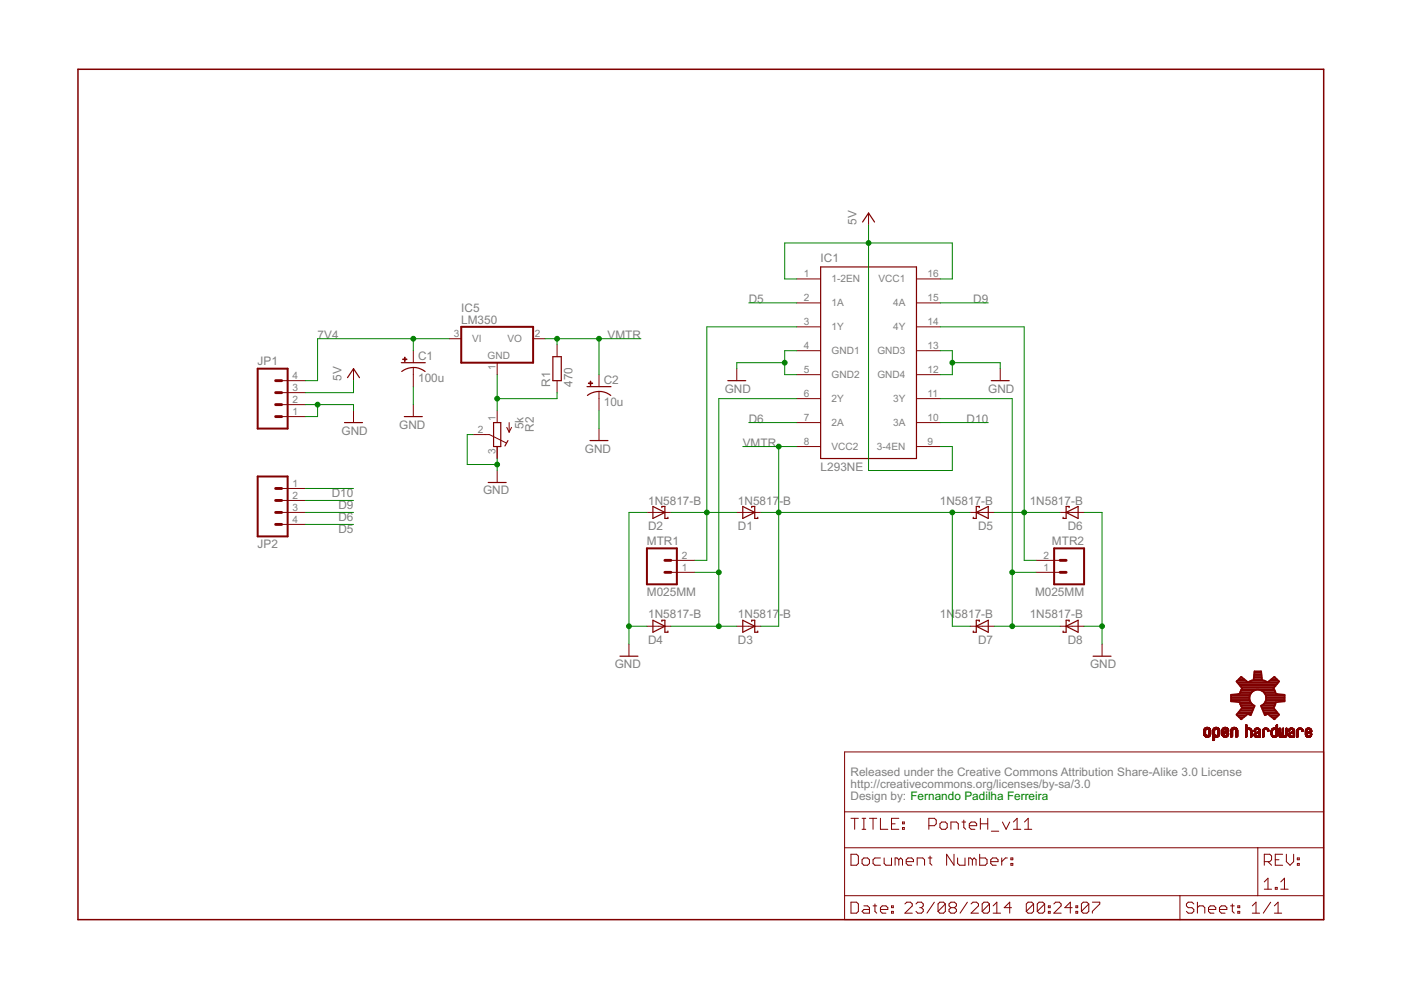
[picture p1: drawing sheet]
<svg xmlns="http://www.w3.org/2000/svg" width="297mm" height="210mm" viewBox="0 0 297 210" stroke-linecap="round" stroke-linejoin="round" font-family="sans-serif">
<g fill="none" stroke="#800000" stroke-width=".21">
<path d="M168.9 59.1h5.1M184.1 45.2v2.5M194.3 59.1h5.1M75 78.2v2.5M87.6 74.4v2.5M87.6 77.9v4.1M95.2 71.8h2.6M105.4 76.9v2.5M113 71.8h2.6M118.1 73.1v2.5M127 79.4v2.6M156.2 78.2v2.5"/>
<path d="M168.9 64.2h5.1M168.9 69.3h5.1M168.9 74.4h5.1M168.9 79.4h5.1M194.3 64.2h5.1M194.3 69.3h5.1M194.3 74.4h5.1M194.3 79.4h5.1M212.1 78.2v2.5M59.7 88.3h5.1M59.7 85.8h5.1M59.7 83.2h5.1"/>
<path d="M59.7 80.7h5.1M75 87.1v2.5M87.6 85.8v2.5M100.3 92.1h3.5l3.5 1.8M105.4 87.1v2.5M105.4 94.7v2.5M105.4 99.8v2.5M107.4 90.6l.5 1M107.9 89.6v2M108.5 90.6l-.6 1M118.1 80.7v2.5M127 83v4.1"/>
<path d="M127 90.9v2.5M168.9 84.5h5.1M168.9 89.6h5.1M168.9 94.7h5.1M194.3 84.5h5.1M194.3 89.6h5.1M194.3 94.7h5.1M59.7 108.6h5.1M59.7 103.6h5.1M59.7 106.1h5.1M59.7 111.2h5.1M137.2 108.6h5"/>
<path d="M142.2 118.8h5.1M156.2 108.6h5.1M205.7 108.6h5.1M219.7 118.8h5.1M224.8 108.6h5M133.3 136.6v2.5M137.2 132.8h5M142.2 121.3h5.1M156.2 132.8h5.1M205.7 132.8h5.1M219.7 121.3h5.1M224.8 132.8h5"/>
<path d="M233.7 136.6v2.5M179.1 159.4h101.5v35.6h-101.5zM255.2 155.7h.5M255.2 155.7h.4M255.2 155.6h.4M255.2 155.5h.4M255.2 155.4h.4M255.2 155.3h.4M255.2 155.2h.4M255.2 155.1h.4M255.2 155h.4M255.2 154.9h.4"/>
<path d="M255.2 154.8h.4M255.2 155.9h.6M255.2 155.8h.5M255.3 155.9h1.3M255.3 156h1.3M255.3 154.6h1.3M255.4 156h1.1M255.4 154.5h1.2M255.4 154.5h1.1M255.4 156.1h1.1M255.4 154.4h1.1M255.5 154.4h.9"/>
<path d="M255.5 156.2h.9M255.5 154.3h.8M255.6 156.3h.7M255.6 154.3h.7M255.7 154.7l-.5 .1M255.7 154.7h-.5M255.7 156.3h.5M255.8 154.6l-.6 .1M255.9 154.2h.2M255.9 154.6h-.6M256 154.6h.6M256.1 154.6l.5 .1"/>
<path d="M256.2 154.7h.5M256.2 155.8h.5M256.3 154.9h.4M256.3 154.8h.4M256.3 155.7h.4M256.3 155.6h.4M256.3 155.5h.4M256.3 155.4h.4M256.3 155.3h.4M256.3 155.2h.4M256.3 155.1h.4M256.3 155h.4"/>
<path d="M256.6 155.9h-.5M256.7 155.8h-.5M256.7 155.7h-.4M257.1 156.8h.4M257.1 156.7h.4M257.1 156.6h.4M257.1 156.5h.4M257.1 156.4h.4M257.1 155.9l1.4 .1M257.1 155.9h.6M257.1 155.8l.5 .1M257.1 155.8h.5"/>
<path d="M257.1 155.7h.5M257.1 155.7h.4M257.1 155.6h.4M257.1 155.5h.4M257.1 155.4h.4M257.1 155.3h.4M257.1 155.2h.4M257.1 155.1h.4M257.1 155h.4M257.1 154.9h.4M257.1 154.8h.4M257.2 154.6h1.3"/>
<path d="M257.3 154.5h1.2M257.3 154.5h1.1M257.3 157h-.1M257.3 154.4h1.1M257.4 154.4h1M257.5 156.9l-.4 .1M257.5 154.3h.8M257.5 156.9h-.4M257.5 156.3h-.4M257.5 154.9h-.4M257.6 154.3h.6M257.6 154.7l-.5 .1"/>
<path d="M257.6 154.7h-.4M257.6 156.3h.5M257.7 154.6l-.5 .1M257.7 154.2h.3M257.8 154.6h-.6M257.9 154.6h.6M258 154.6h.6M258.1 154.7h.5M258.1 155.8h.5M258.1 154.7l.5 .1M258.2 155.7h.4M258.2 154.8h.4"/>
<path d="M258.2 155.6h.4M258.2 155.5h.4M258.2 155.4h.4M258.2 155.3h.4M258.2 155.2h.4M258.2 155.1h.4M258.2 155h.4M258.2 154.9h.4M258.2 156.3h-1.1M258.3 156.2h-1.2M258.4 156.1l-1.3 .1M258.4 156.1h-1.3"/>
<path d="M258.5 156l-1.4 .1M258.5 156h-1.4M258.6 155.9h-.6M258.6 155.8h-.5M259.1 155.8h.4M259.1 155.7h.4M259.1 155.7h.3M259.1 155.1h1.4M259.1 155.1h.3M259.1 155h.3M259.1 154.9h.3M259.1 154.9h.4"/>
<path d="M259.1 154.8h.4M259.1 154.7h.4M259.1 155.9h.5M259.1 155.9h1.3M259.1 156h1.3M259.1 154.6h1.3M259.2 154.5h1.2M259.2 156h1.1M259.2 156.1h1.1M259.3 154.4h1M259.3 156.1h1M259.3 156.2h.9"/>
<path d="M259.4 154.3h.8M259.4 156.3h.7M259.5 154.3h.6M259.5 155.6h-.4M259.5 154.7h-.4M259.6 156.3h.4M259.6 155.6h-.5M259.6 155.1h.9M259.6 154.6l-.5 .1M259.7 154.2h.2M259.7 154.6h-.6M259.7 155.5h-.6"/>
<path d="M259.7 155h.8M259.8 155.4l-.7 .1M259.8 155h.7M259.8 154.6h.7M259.9 155.4h-.8M259.9 154.9h.6M259.9 154.6l.6 .1M260 154.7h.5M260.1 155.8h.4M260.1 155.3l-1 .1M260.1 154.7h.4M260.1 155.7h.4"/>
<path d="M260.1 154.9h.4M260.1 154.8h.4M260.1 155.6h.4M260.2 155.5h.3M260.2 155.3h-1.1M260.3 155.5h.2M260.3 155.2l-1.2 .1M260.4 155.4h.1M260.5 155.9h-.6M260.5 155.2h-1.4M260.5 155.8l-.5 .1M260.9 156.3h.3"/>
<path d="M260.9 156.1h.4M260.9 156h.4M260.9 155.9h.4M260.9 155.8h.4M260.9 155.7h.4M260.9 155.6h.4M260.9 155.5h.4M260.9 155.4h.4M260.9 155.3h.4M260.9 155.2h.4M260.9 155.1h.4M260.9 155h.4"/>
<path d="M260.9 154.9h.4M261 154.8h.4M261 156.3h.1M261 154.6h1.3M261.1 154.5h1.2M261.2 154.4h1M261.3 154.3h.8M261.3 156.2h-.4M261.3 156.1l-.4 .1M261.4 154.3h.6M261.4 154.7l-.4 .1M261.4 154.7h-.4"/>
<path d="M261.5 154.6l-.5 .1M261.6 154.2h.2M261.6 154.6h-.6M261.7 154.6h.7M261.9 154.6l.5 .1M261.9 154.7h.5M262 154.7l.4 .1M262 154.8h.4M262 156.3h.3M262 156.1h.4M262 156h.4M262 155.9h.4"/>
<path d="M262 155.8h.4M262 155.7h.4M262 155.6h.4M262 155.5h.4M262 155.4h.4M262 155.3h.4M262 155.2h.4M262 155.1h.4M262 155h.4M262 154.9h.4M262.1 156.3h.1M262.4 156.2h-.4"/>
<path d="M264.1 156.2h.3M264.1 156.1h.3M264.1 156h.3M264.1 155.9h.3M264.1 155.8h.3M264.1 155.7h.3M264.1 155.6h.3M264.1 155.5h.3M264.1 155.4h.3M264.1 155.3h.3M264.1 155.2h.3M264.1 155.1h.3"/>
<path d="M264.1 155h.3M264.1 154.9h.3M264.1 154.5l1.2 .1M264.1 154.5h1.1M264.1 154.4l1.1 .1M264.1 154.4h1M264.1 154.3h.3M264.1 154.2h.3M264.1 154.1h.3M264.1 154h.3M264.1 153.9h.3M264.1 153.8h.3"/>
<path d="M264.1 153.7h.3M264.2 153.7h.2M264.2 156.3h-.1M264.3 156.3h-.2M264.4 155h-.3M264.4 154.9h-.3M264.4 154.8h-.3M264.5 154.7l-.4 .1M264.5 154.7h-.4M264.5 154.4h.5M264.6 154.6l-.5 .1M264.9 154.6l.5 .1"/>
<path d="M265 154.7h.4M265 154.7l.4 .1M265.1 154.9h.3M265.1 154.8h.3M265.2 156.2h.2M265.2 156.1h.2M265.2 156h.2M265.2 155.9h.2M265.2 155.8h.2M265.2 155.7h.2M265.2 155.6h.2M265.2 155.5h.2"/>
<path d="M265.2 155.4h.2M265.2 155.3h.2M265.2 155.2h.2M265.2 155.1h.2M265.2 155h.2M265.3 156.3h-.1M265.3 154.6h-1.2M265.4 156.3h-.2M265.4 156.1l-.2 .1M265.9 155.9h.3M265.9 155.8h.3M265.9 155h.2"/>
<path d="M265.9 155h.3M265.9 155.7h.4M265.9 155.1h.1M265.9 154.9h.3M265.9 156l.5 .1M265.9 156h.4M265.9 154.8h.3M265.9 156.1h.8M266 156.1l.8 .1M266 154.6h1.1M266 156.2h.8M266.1 154.6h1"/>
<path d="M266.1 156.3h.7M266.1 154.5h.9M266.1 155.1h-.2M266.2 155.4h1.1M266.2 156.3h.6M266.2 154.9h-.3M266.2 155.7h-.3M266.3 155.3h1M266.3 154.4h.6M266.3 154.7l-.4 .1M266.3 154.7h-.4M266.3 154.4h.5"/>
<path d="M266.4 155.6h-.5M266.4 155.3h.9M266.5 156.3l-.1 .1M266.5 155.6h-.6M266.5 154.6l-.5 .1M266.5 156.1h.2M266.5 156.4h.1M266.5 155.2h.8M266.6 155.5h-.6M266.7 154.6l.5 .1M266.7 155.2h.6M266.7 155.4l-.7 .1"/>
<path d="M266.8 155.1h.5M266.8 154.7h.4M266.8 154.7l.4 .1M266.9 155h.4M266.9 154.8h.3M266.9 154.9h.4M267 156.2h.3M267 156.1h.3M267 156h.3M267 155.9h.3M267 155.8h.3M267 155.7h.3"/>
<path d="M267 155.6h.3M267 155.5h.3M267 155.4h.3M267.1 156.3h-.1M267.3 156.3h-.3M267.3 155.4h-1.2M267.7 156.2h.3M267.7 156.1h.3M267.7 156h.3M267.7 155.9h.3M267.7 155.8h.3M267.7 155.7h.3"/>
<path d="M267.7 155.6h.3M267.7 155.5h.3M267.7 155.4h.3M267.7 155.3h.3M267.7 155.2h.3M267.7 155.1h.3M267.7 155h.3M267.7 154.9h.3M267.7 154.8h.3M267.8 154.6h1.1M267.8 156.3h-.1M267.9 154.5h1"/>
<path d="M267.9 156.3h-.2M267.9 154.5h.9M268 155h-.3M268.1 154.4h.6M268.1 154.7l-.4 .1M268.1 154.4h.5M268.1 154.7h-.3M268.3 154.6l-.5 .1M268.5 154.6h.5M268.6 154.7h.4M268.7 154.8h.3M268.7 154.9h.3"/>
<path d="M268.8 154.9h.2M268.8 155h.2M269 155.1h-.2M269 155h-.2M269.5 155.7h.3M269.5 155.6h.3M269.5 155.5h.3M269.5 155.4h.3M269.5 155.3h.3M269.5 155.2h.3M269.5 155.1h.3M269.5 155h.3"/>
<path d="M269.5 155.8h.3M269.5 155.9h.4M269.5 155.8l.3 .1M269.5 154.8h.4M269.6 156h.4M269.6 155.9l.3 .1M269.6 156l.6 .1M269.6 156.1h1.1M269.7 154.6h1.2M269.7 156.1h1M269.7 156.2h1M269.7 154.5h1.2"/>
<path d="M269.8 154.5h1.1M269.8 156.3h.8M269.8 154.9h-.3M269.9 154.9h-.4M269.9 154.4h1M269.9 156.3h.6M269.9 154.7l-.3 .1M269.9 154.4h.5M270 154.7h-.4M270.1 154.6l-.5 .1M270.1 156.3v.1M270.2 156.3v.1"/>
<path d="M270.2 156.4h.1M270.3 154.6h.6M270.4 156h.4M270.4 154.7h.5M270.5 154.7h.4M270.5 154.8h.4M270.6 154.9h.3M270.6 155.8h.3M270.6 155.7h.3M270.6 155.6h.3M270.6 155.5h.3M270.6 155.4h.3"/>
<path d="M270.6 155.3h.3M270.6 155.2h.3M270.6 155.1h.3M270.6 155h.3M270.6 154.3h.3M270.6 154.2h.3M270.6 154.1h.3M270.6 154h.3M270.6 153.9h.3M270.6 153.8h.3M270.6 153.7h.3M270.7 153.7h.2"/>
<path d="M270.8 156l-.6 .1M270.8 155.9l-.4 .1M270.8 155.9h-.3M270.9 155.8l-.3 .1M270.9 154.6h-1.3M271.1 155.8h.3M271.1 155.7h.3M271.1 155.6h.3M271.1 155.5h.3M271.1 155.4h.3M271.1 155.3h.3M271.1 155.2h.3"/>
<path d="M271.1 155.1h.3M271.1 155h.3M271.1 154.9h.3M271.1 154.8h.3M271.1 154.7h.3M271.1 154.6h.3M271.1 154.5h.3M271.2 156h.3M271.2 155.9h.3M271.2 154.5h.2M271.2 156h1.6M271.3 156.2h1.4"/>
<path d="M271.3 156.1h1.5M271.3 154.4h.1M271.3 156.3h1.4M271.6 156.4h.1M271.7 156.3v.1M271.8 156h.4M271.8 155.9l.4 .1M271.8 155.9h.4M271.8 155.8l.4 .1M271.8 155.8h.3M271.8 155.7h.3M271.8 155.6h.3"/>
<path d="M271.8 155.5h.3M271.8 155.4h.3M271.8 155.3h.3M271.9 155.2h.2M271.9 155.1h.2M271.9 155h.2M271.9 154.9h.2M271.9 154.8h.2M271.9 154.7h.2M271.9 154.6h.2M271.9 154.5h.2M271.9 156.3h-.5"/>
<path d="M272 154.4h.1M272.1 156.3h.5M272.4 156.4h.1M272.5 156h.3M272.5 155.9h.3M272.6 155.8h.2M272.6 155.7h.2M272.6 155.6h.2M272.6 155.5h.2M272.6 155.4h.2M272.6 155.3h.2M272.6 155.2h.2"/>
<path d="M272.6 155.1h.2M272.6 155h.2M272.6 154.9h.2M272.6 154.8h.2M272.6 154.7h.2M272.6 154.6h.2M272.6 154.5h.2M272.7 154.4h.1M272.8 156.1h-1.6M273.1 155.9l.4 .1M273.1 155.9h.3M273.1 155.8h.3"/>
<path d="M273.1 155.1h.1M273.1 154.9h.3M273.2 156h.4M273.2 156l.8 .1M273.2 154.8h.3M273.2 156.1h.8M273.2 156.1l.8 .1M273.3 156.2h.7M273.3 154.6h1.1M273.4 156.3h.6M273.4 155.1h-.3M273.4 154.5h.9"/>
<path d="M273.4 155.4h1.1M273.4 155h-.3M273.4 154.5h.8M273.5 156.3h.5M273.5 154.9h-.3M273.5 155.7h-.4M273.5 154.4h.6M273.5 155.3h1M273.5 154.7l-.3 .1M273.6 154.4h.5M273.6 154.7h-.4M273.6 155.6h-.4"/>
<path d="M273.7 155.3h.8M273.7 156.4h.1M273.7 155.6h-.5M273.7 154.6l-.5 .1M273.7 155.2h.8M273.9 155.5h-.7M273.9 154.6l.5 .1M273.9 155.2h.6M273.9 155.4l-.6 .1M274 155.1h.5M274 154.7h.4M274.1 154.7h.3"/>
<path d="M274.1 155.4h-.8M274.1 154.8h.4M274.2 155h.3M274.2 154.9h.3M274.2 155.4h.3M274.2 156.1h.3M274.2 156h.3M274.2 155.9h.3M274.2 155.8h.3M274.2 155.7h.3M274.2 155.6h.3M274.2 155.5h.3"/>
<path d="M274.4 156.3h-.2M274.5 156.3h-.3M274.5 156.2h-.3M275 156.2h.2M275 156.1h.2M275 156h.2M275 155.9h.2M275 155.8h.2M275 155.7h.2M275 155.6h.2M275 155.5h.2M275 155.4h.2"/>
<path d="M275 155.3h.2M275 155.2h.2M275 155.1h.2M275 155h.2M275 154.9h.3M275.1 154.6h1.1M275.1 156.3h-.1M275.1 154.6h1M275.1 154.5h1M275.2 156.3h-.2M275.2 154.5h.9M275.2 155h-.2"/>
<path d="M275.3 154.9h-.3M275.3 154.8h-.3M275.3 154.4h.6M275.4 154.7l-.4 .1M275.4 154.4h.5M275.4 154.7h-.4M275.5 154.6l-.5 .1M275.7 154.6l.5 .1M275.9 154.7h.3M275.9 154.7l.4 .1M276 154.9h.3M276 154.8h.3"/>
<path d="M276 155.1h.2M276.3 155h-.3M276.8 155.8h.3M276.8 155.7h.3M276.8 155.4h.7M276.8 155.3h1.1M276.8 155.2l.3 .1M276.8 155.2h.3M276.8 155.1h.3M276.8 155h.3M276.8 154.9h.3M276.8 155.9h.3"/>
<path d="M276.8 154.8h.3M276.8 155.9l.4 .1M276.8 156h.5M276.9 156l.5 .1M276.9 156.1h1.1M276.9 156.1h1M276.9 154.6h1.1M277 156.2h.9M277 154.5h.9M277 156.3h.8M277.1 155.7h-.3M277.1 154.9h-.3"/>
<path d="M277.1 154.4h.6M277.1 156.3h.6M277.2 154.7l-.4 .1M277.2 154.4h.5M277.2 155.6h-.4M277.2 154.7h-.4M277.3 156.4h.1M277.3 155.6h-.5M277.3 154.6l-.5 .1M277.4 156.3l.1 .1M277.5 155.5h-.7M277.5 156.1h.5"/>
<path d="M277.5 155.1h.6M277.5 154.6l.5 .1M277.6 155.1h.5M277.7 154.7h.4M277.7 155.4h-.9M277.7 155h.4M277.8 155.9h.3M277.8 155.3l-1 .1M277.8 154.8h.3M277.8 155.8h.3M277.8 155h.3M277.8 154.9h.3"/>
<path d="M277.9 155.7h.2M277.9 155.6h.2M278 155.6h.1M278 154.6h-1.1M278 156h-.4M278 155.2l-.8 .1M278.1 155.9l-.4 .1M278.1 155.2h-.8M278.1 155.7h-.3M179.1 179.7h101.5M179.1 172.1h101.5M180.4 173.5h1.6"/>
<path d="M181.2 173.5v2.3M182.8 173.5h.8M182.8 175.8h.8M183.2 173.5v2.3M184.3 173.5h1.6M185.1 173.5v2.3M186.7 173.5v2.3h1.5M189 174.7h.8M190.6 173.5h-1.6v2.3h1.6M191.3 175.5h.4v.3h-.4zM191.3 174.3h.4v.4h-.4zM196.9 175.1h1.2l.4-.4v-.8l-.4-.4h-1.2v2.3"/>
<path d="M199.3 174.7l.4-.4h.7l.4 .4v.8l-.4 .3h-.7l-.4-.3zM201.6 175.8v-1.5h1.2l.4 .4v1.1M204 174.3h.7M204.3 173.9v1.6l.4 .3M205.5 175.1h1.6v-.4l-.4-.4h-.8l-.4 .4v.8l.4 .3h.8M207.9 174.7h1.5M207.9 173.5v2.3M209.4 173.5v2.3M210.2 176.2h1.6M212.5 174.3l.8 1.5 .8-1.5M214.9 175.8h1.5M214.9 174.3l.7-.8v2.3"/>
<path d="M217.2 175.8h1.6M217.2 174.3l.8-.8v2.3M266.7 179.7v10.2M179.1 189.9h101.5M180.4 181.1h1.2l.4 .4v1.6l-.4 .4h-1.2zM180.4 191.3h1.2l.4 .4v1.5l-.4 .4h-1.2zM182.8 182.3l.4-.4h.7l.4 .4v.8l-.4 .4h-.7l-.4-.4zM183.2 192.1h.7l.4 .3v1.2h-1.1l-.4-.4 .4-.4h1.1M185.1 192.1h.8M185.5 191.7v1.5l.4 .4M186.7 192.8h1.5v-.4l-.4-.3h-.8l-.3 .3v.8l.3 .4h.8M186.7 181.9h-1.2l-.4 .4v.8l.4 .4h1.2"/>
<path d="M187.5 181.9v1.2l.3 .4h1.2v-1.6M189 193.2h.4v.4h-.4zM189 192.1h.4v.3h-.4zM190.6 182.3l-.4-.4h-.4v1.6M190.6 182.3l.4-.4 .3 .4v1.2M190.6 182.3v1.2M191.9 191.7l.4-.4h.7l.4 .4v.4l-1.5 1.5h1.5M192.1 182.7h1.6v-.4l-.4-.4h-.8l-.4 .4v.8l.4 .4h.8M194.2 191.7l.4-.4h.8l.3 .4v.4l-.3 .3M194.5 183.5v-1.6h1.1l.4 .4v1.2M195 192.4h.4M195.4 192.4l.3 .4v.4l-.3 .4h-.8l-.4-.4"/>
<path d="M196.8 181.9h.8M197.2 181.5v1.6l.4 .4M198.1 191.3l-1.6 2.3M200.4 191.7v1.5l-.4 .4h-.7l-.4-.4M200.4 191.7l-.4-.4h-.7l-.4 .4v1.5M200.4 191.7l-1.5 1.5M201.6 192.4l-.4 .4v.4l.4 .4h.8l.4-.4v-.4l-.4-.4M201.6 192.4l-.4-.3v-.4l.4-.4h.8l.4 .4v.4l-.4 .3M201.6 192.4h.8M202.3 181.1v2.4l-1.6-2.4v2.4M203 181.9v1.2l.4 .4h1.2v-1.6M205.1 191.3l-1.5 2.3"/>
<path d="M205.9 191.7l.4-.4h.8l.4 .4v.4l-1.6 1.5h1.6M206.2 182.3l-.4-.4h-.4v1.6M206.2 182.3v1.2M206.2 182.3l.3-.4 .4 .4v1.2M207.7 181.1v2.4h1.2l.4-.4v-.8l-.4-.4h-1.2M209.8 191.7v1.5l-.4 .4h-.8l-.4-.4M209.8 191.7l-.4-.4h-.8l-.4 .4v1.5M209.8 191.7l-1.6 1.5M210.1 182.7h1.5v-.4l-.4-.4h-.8l-.3 .4v.8l.3 .4h.8M210.6 193.6h1.5M210.6 192.1l.7-.8v2.3M212.4 181.9v1.6"/>
<path d="M213.6 181.9h-.4l-.8 .8M214.3 183.1h.4v.4h-.4zM214.3 181.9h.4v.4h-.4zM214.5 192.4h-1.6l1.2-1.1v2.3M219.1 191.7v1.5l-.3 .4h-.8l-.4-.4M219.1 191.7l-.3-.4h-.8l-.4 .4v1.5M219.1 191.7l-1.5 1.5M221.5 191.7v1.5l-.4 .4h-.8l-.4-.4M221.5 191.7l-.4-.4h-.8l-.4 .4v1.5M221.5 191.7l-1.6 1.5M222.3 193.2h.4v.4h-.4zM222.3 192.1h.4v.3h-.4z"/>
<path d="M223.4 191.7l.4-.4h.8l.4 .4v.4l-1.6 1.5h1.6M227.3 192.4h-1.5l1.1-1.1v2.3M228.1 193.2h.4v.4h-.4zM228.1 192.1h.4v.3h-.4zM230.8 191.7v1.5l-.4 .4h-.7l-.4-.4M230.8 191.7l-.4-.4h-.7l-.4 .4v1.5M230.8 191.7l-1.5 1.5M231.6 191.3h1.6v.4l-1.6 1.5v.4M250.2 189.9v5.1M253.1 191.7l-.4-.4h-.8l-.4 .4v.4l.4 .3h.8l.4 .4v.4l-.4 .4h-.8l-.4-.4M253.9 192.4l.4-.3h.8l.3 .3v1.2M253.9 191.3v2.3"/>
<path d="M256.2 192.8h1.6v-.4l-.4-.3h-.8l-.4 .3v.8l.4 .4h.8M258.6 192.8h1.5v-.4l-.4-.3h-.7l-.4 .3v.8l.4 .4h.7M260.9 192.1h.8M261.3 191.7v1.5l.4 .4M262.4 193.2h.4v.4h-.4zM262.4 192.1h.4v.3h-.4zM265.5 193.6h1.6M265.5 192.1l.8-.8v2.3M268.1 187l.7-.8v2.3M268.1 188.5h1.5M268.1 182.7h1.1l.4-.4v-.8l-.4-.4h-1.1v2.4M268.8 182.7l.8 .8"/>
<path d="M269.4 191.3l-1.6 2.3M270.2 193.6h1.5M270.2 192.1l.8-.8v2.3M270.4 188.2h.4v.3h-.4zM270.4 182.3h.8M271.5 188.5h1.6M271.5 187l.8-.8v2.3M271.9 181.1h-1.5v2.4h1.5M272.7 181.1v1.6l.8 .8 .8-.8v-1.6M275.1 183.1h.4v.4h-.4zM275.1 181.9h.4v.4h-.4z"/>
</g>
<g fill="none" stroke="#800000" stroke-width=".25">
<path d="M174 56.6h20.3v40.6h-20.3zM182.9 47.1l1.2-1.9 1.3 1.9M85.1 76.9h5.1M85.2 78.8a4 4 0 0 1 4.9 0M117.2 75.6h1.8v5.1h-1.8zM73 89.6h3.9M73.7 80.1l1.3-1.9 1.2 1.9M85.7 88.3h3.8M104.6 89.6h1.6v5.1h-1.6zM107.7 93.4l-.6 1.2M124.5 82h5M124.5 83.8a4 4 0 0 1 5 0"/>
<path d="M125.1 93.4h3.8M154.3 80.7h3.8M210.2 80.7h3.8M103.5 102.3h3.8M138.4 107.4l2.6 1.2-2.6 1.3zM140.3 107.6v-.2h.7v2.5h.6v-.2M157.5 107.4l2.5 1.2-2.5 1.3zM159.4 107.6v-.2h.6v2.5h.7v-.2M207 108.6l2.5-1.2v2.5zM207.6 107.6v-.2h-.6v2.5h-.6v-.2M226 108.6l2.6-1.2v2.5zM226.7 107.6v-.2h-.7v2.5h-.6v-.2"/>
<path d="M131.4 139.1h3.9M138.4 131.5l2.6 1.3-2.6 1.2zM140.3 131.8v-.3h.7v2.5h.6v-.2M157.5 131.5l2.5 1.3-2.5 1.2zM159.4 131.8v-.3h.6v2.5h.7v-.2M207 132.8l2.5-1.3v2.5zM207.6 131.8v-.3h-.6v2.5h-.6v-.2M226 132.8l2.6-1.3v2.5zM226.7 131.8v-.3h-.7v2.5h-.6v-.2M231.8 139.1h3.8"/>
</g>
<g fill="#800000" stroke="#800000" stroke-width=".21">
<path d="M85.4 76.1h.9v.1h-.9z"/>
<path d="M85.8 75.7h.1v.9h-.1z"/>
<path d="M124.8 81.2h.8v.1h-.8z"/>
<path d="M125.1 80.8h.2v.9h-.2z"/>
</g>
<path d="M54.6 78.2h6.4v12.7h-6.4zM97.8 69.3h15.2v7.6h-15.2zM54.6 101h6.4v12.7h-6.4zM137.2 116.3h6.3v7.6h-6.3zM223.5 116.3h6.3v7.6h-6.3z" fill="none" stroke="#800000" stroke-width=".42"/>
<path d="M58.4 83.2h1.3M58.4 85.8h1.3M58.4 88.3h1.3M58.4 80.7h1.3M58.4 108.6h1.3M58.4 106.1h1.3M58.4 103.6h1.3M58.4 111.2h1.3M141 118.8h1.2M224.8 118.8h1.2M141 121.3h1.2M224.8 121.3h1.2" fill="none" stroke="#800000" stroke-width=".61"/>
<path d="M16.5 14.7h264.1v180.3h-264.1z" fill="none" stroke="#800000" stroke-width=".32"/>
<g fill="none" stroke="#800000" stroke-width=".38">
<path d="M261 148.5h4M261 148.2h3.9M261 147.8h3.9M261 147.5h4M262.3 144.4h1.9M262.3 151.3h3M262.3 151.7h1.9M262.4 144.7h8.6M262.6 147.2h2.5M262.6 151h2.9M262.6 145.1h8.1M262.7 144h1.1"/>
<path d="M262.7 152h1M262.8 148.9l-1.8-.2v-1.4l1.8-.2 .6-1.2-1.2-1.4 1-1 1.4 1.2 1.2-.5 .2-1.9h1.4l.2 1.9 1.2 .5 1.4-1.2 1 1-1.2 1.4 .5 1.2 1.9 .2v1.4l-1.9 .2M262.8 148.9h2.3M262.9 150.6h2.7M262.9 145.4h7.5M263 149.2h2.4M263 146.8h2.4M263 143.7h.4M263 152.4h.3M263.1 149.6h2.8M263.1 146.5h2.7M263.2 150.3h2.5"/>
<path d="M263.2 145.8h7M263.2 146.1h6.9M263.3 149.9h2.6M265 148.6l.1 .3M265.1 148.9l.9 .7-.8 2-.6-.3-1.4 1.2-1-1 1.2-1.4-.6-1.2M265.1 147.2l-.2 .5 .1 .9M265.1 147.2a1.78 1.78 0 0 1 2.4-.7 1.78 1.78 0 0 1 .7 2.4M265.2 144.4h2.9M265.8 144h1.7M265.9 143.7h1.6M265.9 143.3h1.6M265.9 143h1.5"/>
<path d="M266 142.6h1.4M267.5 149.9h2.6M267.5 149.6h2.8M267.5 146.5h2.8M267.6 150.3h2.6M267.8 150.6h2.7M267.9 151h2.8M267.9 149.2h2.5M268 146.8h2.4M268.1 151.3h2.9M268.2 148.9l-.3 .5-.5 .2 .8 2 .6-.3 1.4 1.2 1-1-1.2-1.4 .5-1.2M268.2 148.9h2.3"/>
<path d="M268.2 147.2h2.6M268.4 148.5h4M268.4 147.5h4M268.5 148.2h3.9M268.5 147.8h3.9M269.2 144.4h1.8M269.2 151.7h1.8M269.6 144h1.1M269.6 152h1.1M270 143.7h.3M270 152.4h.3"/>
</g>
<g fill="none" stroke="#008000" stroke-width=".21">
<path d="M168.9 59.1h-2.5v-7.6h35.5v7.6h-2.5M184.1 47.7v52.1h17.8v-5.1h-2.5M87.6 71.8v2.6M95.2 71.8h-27.9v8.9h-2.5M105.4 79.4v7.7M115.6 71.8h20.3M118.1 71.8v1.3M127 71.8v7.6M158.7 64.2h10.2M166.4 76.9h-10.2v1.3M168.9 74.4h-2.5v5h2.5M168.9 69.3h-19v49.5h-2.6"/>
<path d="M199.4 74.4h2.5v5h-2.5M199.4 64.2h10.1M199.4 69.3h17.7v49.5h2.6M201.9 76.9h10.2v1.3M64.8 85.8h10.2v1.3M67.3 85.8v2.5h-2.5M75 80.7v2.5h-10.2M87.6 82v3.8M100.3 92.1h-1.2v6.4h6.3M105.4 97.2v2.6M118.1 83.2v1.3h-12.7M127 87.1v3.8"/>
<path d="M157.5 94.7h11.4M158.7 89.6h10.2M165.1 94.7v38.1h-3.8M168.9 84.5h-16.5v48.3M199.4 89.6h10.1M199.4 84.5h15.2v48.3M64.8 108.6h10.2M64.8 111.2h10.2M64.8 103.6h10.2M64.8 106.1h10.2M137.2 108.6h-3.9v28M142.2 108.6h14"/>
<path d="M161.3 108.6h44.4M201.9 108.6v24.2h3.8M210.8 108.6h14M229.8 108.6h3.9v28M133.3 132.8h3.9M142.2 132.8h14M147.3 121.3h5.1M210.8 132.8h14M214.6 121.3h5.1M229.8 132.8h3.9"/>
</g>
<g fill="#008000" stroke="#008000" stroke-width=".21">
<circle cx="233.7" cy="132.8" r=".51"/>
<circle cx="133.3" cy="132.8" r=".51"/>
<circle cx="105.4" cy="98.5" r=".51"/>
<circle cx="166.4" cy="76.9" r=".51"/>
<circle cx="201.9" cy="76.9" r=".51"/>
<circle cx="67.3" cy="85.8" r=".51"/>
<circle cx="184.1" cy="51.5" r=".51"/>
<circle cx="118.1" cy="71.8" r=".51"/>
<circle cx="127" cy="71.8" r=".51"/>
<circle cx="165.1" cy="108.6" r=".51"/>
<circle cx="201.9" cy="108.6" r=".51"/>
<circle cx="165.1" cy="94.7" r=".51"/>
<circle cx="87.6" cy="71.8" r=".51"/>
<circle cx="217.1" cy="108.6" r=".51"/>
<circle cx="214.6" cy="132.8" r=".51"/>
<circle cx="214.6" cy="121.3" r=".51"/>
<circle cx="149.9" cy="108.6" r=".51"/>
<circle cx="152.4" cy="132.8" r=".51"/>
<circle cx="152.4" cy="121.3" r=".51"/>
<circle cx="105.4" cy="84.5" r=".51"/>
</g>
<g font-size="2.8" fill="#808080">
<text x="181.6" y="47.7" transform="rotate(-90 181.6 47.7)">5V</text>
<text x="174" y="55.6">IC1</text>
<text x="158.7" y="64.2">D5</text>
<text x="206.3" y="64.2">D9</text>
<text x="67.3" y="71.8">7V4</text>
<text x="97.8" y="68.7">LM350</text>
<text x="97.8" y="66.1">IC5</text>
<text x="128.8" y="71.8">VMTR</text>
<text x="54.6" y="77.4">JP1</text>
<text x="88.7" y="76.3">C1</text>
<text x="72.4" y="80.7" transform="rotate(-90 72.4 80.7)">5V</text>
<text x="88.7" y="81.1">100u</text>
<text x="116.6" y="82" transform="rotate(-90 116.6 82)">R1</text>
<text x="121.4" y="82" transform="rotate(-90 121.4 82)">470</text>
<text x="128" y="81.4">C2</text>
<text x="153.7" y="83.3">GND</text>
<text x="209.5" y="83.3">GND</text>
<text x="128" y="86.2">10u</text>
<text x="158.7" y="89.6">D6</text>
<text x="204.9" y="89.6">D10</text>
<text x="72.4" y="92.1">GND</text>
<text x="84.6" y="90.9">GND</text>
<text x="111" y="91" transform="rotate(-90 111 91)">5k</text>
<text x="113.2" y="91.5" transform="rotate(-90 113.2 91.5)">R2</text>
<text x="124" y="96">GND</text>
<text x="157.5" y="94.7">VMTR</text>
<text x="174" y="99.8">L293NE</text>
<text x="70.3" y="105.3">D10</text>
<text x="71.7" y="107.9">D9</text>
<text x="102.4" y="104.8">GND</text>
<text x="137.4" y="107">1N5817-B</text>
<text x="156.5" y="107">1N5817</text>
<text x="165.2" y="107">-B</text>
<text x="199.3" y="107">1N5817-B</text>
<text x="218.3" y="107">1N5817-B</text>
<text x="71.7" y="113">D5</text>
<text x="71.7" y="110.4">D6</text>
<text x="137.4" y="112.3">D2</text>
<text x="156.5" y="112.3">D1</text>
<text x="207.4" y="112.3">D5</text>
<text x="226.4" y="112.3">D6</text>
<text x="54.6" y="116.3">JP2</text>
<text x="137.2" y="115.5">MTR1</text>
<text x="223" y="115.5">MTR2</text>
<text x="137.2" y="126.4">M025MM</text>
<text x="137.4" y="131.1">1N5817-B</text>
<text x="156.5" y="131.1">1N5817</text>
<text x="165.2" y="131.1">-B</text>
<text x="199.3" y="131.1">1N</text>
<text x="202.5" y="131.1">5817-B</text>
<text x="218.3" y="131.1">1N5817-B</text>
<text x="219.4" y="126.4">M025MM</text>
<text x="137.4" y="136.5">D4</text>
<text x="156.5" y="136.5">D3</text>
<text x="207.4" y="136.5">D7</text>
<text x="226.4" y="136.5">D8</text>
<text x="130.3" y="141.7">GND</text>
<text x="231.1" y="141.7">GND</text>
<text x="180.3" y="164.5">Released under the Creative Commons Attribution Share-Alike 3.0 License</text>
<text x="180.3" y="167.1">http://creativecommons.org/licenses/by-sa/3.0</text>
<text x="180.3" y="169.6">Design by: Fernando Padilha Ferreira</text>
</g>
<g font-size="2.4" fill="#808080">
<text x="170.5" y="58.8">1</text>
<text x="176.3" y="59.9">1-2EN</text>
<text x="186.3" y="59.9">VCC1</text>
<text x="196.6" y="58.8">16</text>
<text x="170.5" y="63.9">2</text>
<text x="176.3" y="65">1A</text>
<text x="189.4" y="65">4A</text>
<text x="196.6" y="63.9">15</text>
<text x="96.3" y="71.5">3</text>
<text x="113.4" y="71.5">2</text>
<text x="170.5" y="68.9">3</text>
<text x="176.3" y="70.1">1Y</text>
<text x="189.4" y="70.1">4Y</text>
<text x="196.6" y="68.9">14</text>
<text x="100.1" y="72.6">VI</text>
<text x="103.4" y="76.1">GND</text>
<text x="107.6" y="72.6">VO</text>
<text x="170.5" y="74">4</text>
<text x="176.3" y="75.1">GND1</text>
<text x="186" y="75.1">GND3</text>
<text x="196.6" y="74">13</text>
<text x="62" y="82.9">3</text>
<text x="62" y="80.4">4</text>
<text x="105.1" y="78.4" transform="rotate(-90 105.1 78.4)">1</text>
<text x="170.5" y="79.1">5</text>
<text x="176.3" y="80.2">GND2</text>
<text x="186" y="80.2">GND4</text>
<text x="196.6" y="79.1">12</text>
<text x="62" y="88">1</text>
<text x="62" y="85.4">2</text>
<text x="105.1" y="89.2" transform="rotate(-90 105.1 89.2)">1</text>
<text x="170.5" y="84.2">6</text>
<text x="170.5" y="89.2">7</text>
<text x="176.3" y="85.3">2Y</text>
<text x="189.4" y="85.3">3Y</text>
<text x="196.6" y="84.2">11</text>
<text x="196.6" y="89.2">10</text>
<text x="101.3" y="91.8">2</text>
<text x="170.5" y="94.3">8</text>
<text x="176.3" y="90.4">2A</text>
<text x="176.3" y="95.4">VCC2</text>
<text x="185.9" y="95.4">3-4EN</text>
<text x="189.4" y="90.4">3A</text>
<text x="196.6" y="94.3">9</text>
<text x="105.1" y="96.2" transform="rotate(-90 105.1 96.2)">3</text>
<text x="62" y="103.2">1</text>
<text x="62" y="105.8">2</text>
<text x="62" y="108.3">3</text>
<text x="62" y="110.8">4</text>
<text x="144.6" y="118.5">2</text>
<text x="221.3" y="118.5">2</text>
<text x="144.6" y="121">1</text>
<text x="221.3" y="121">1</text>
</g>
</svg>
